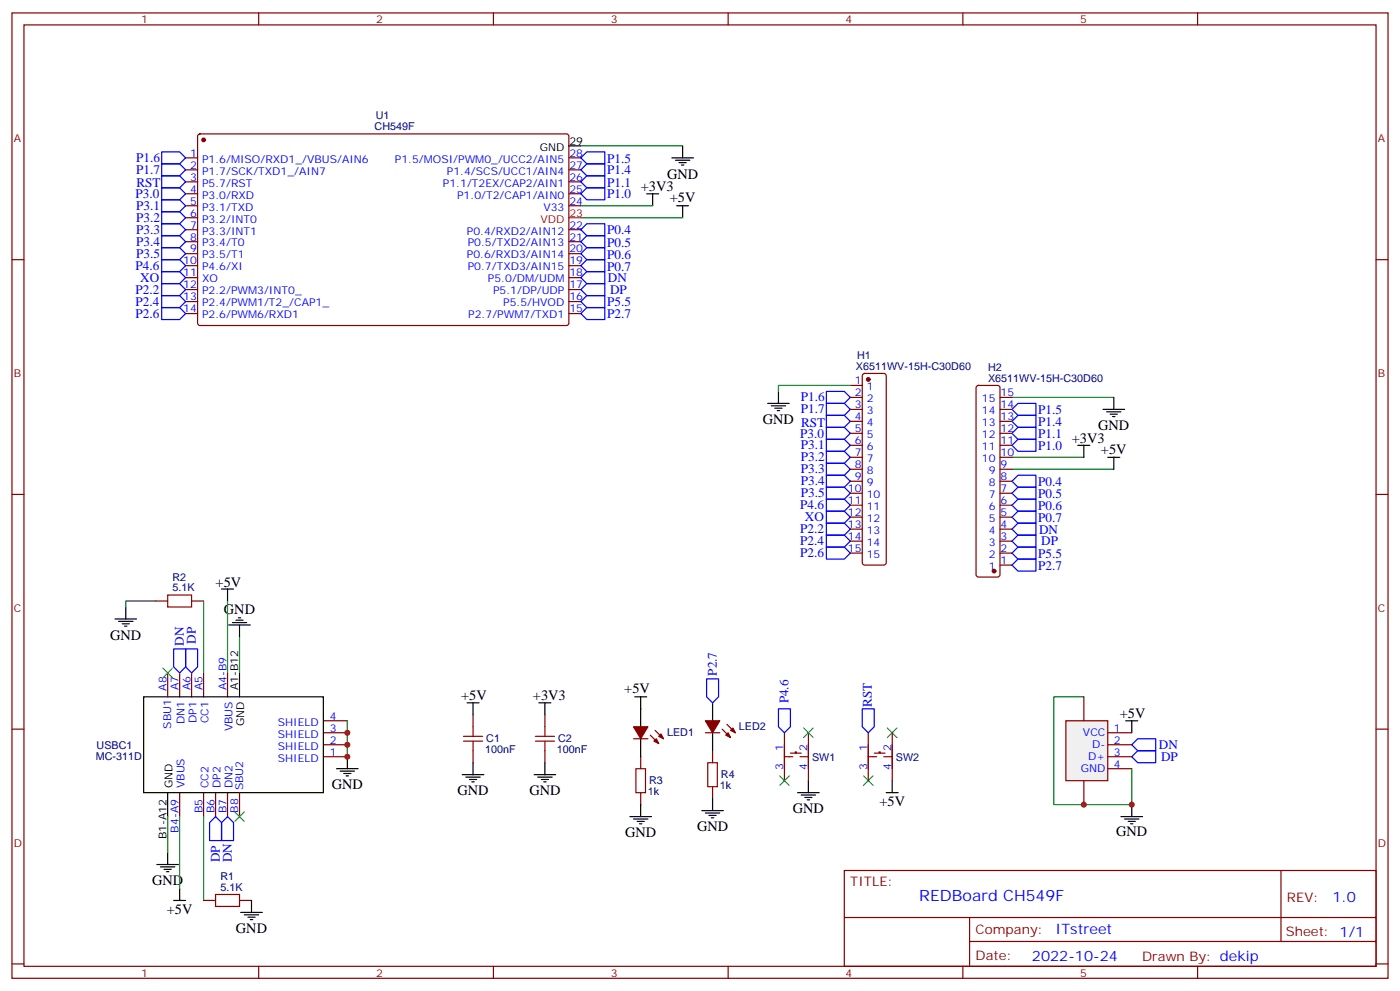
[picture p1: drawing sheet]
<svg xmlns="http://www.w3.org/2000/svg" width="412mm" height="292mm" viewBox="0 0 412 292" stroke-linecap="round" stroke-linejoin="round" font-family="sans-serif">
<g fill="none" stroke="#870000" stroke-width=".35">
<path d="M3.5 3.8h405.4v284.3h-405.4zM7.1 7.3h398.2v277.3h-398.2zM76.2 3.8v3.5M145.3 3.8v3.5M214.5 3.8v3.5M283.6 3.8v3.5M352.8 3.8v3.5M58.4 39.6l.5-.2 108.2 .1 .5 .6-.1 55.4-.6 .4-108.3-.1-.4-.6v-55.1zM54.7 46.5h3.5M54.7 50h3.5M54.7 53.6h3.5M54.7 57.1h3.5"/>
<path d="M167.6 46.5h3.5M167.6 50h3.5M167.6 53.6h3.5M167.6 57.1h3.5M3.5 76.5h3.6M54.7 60.6h3.5M54.7 64.1h3.5M54.7 67.7h3.5M54.7 71.2h3.5M54.7 74.7h3.5M54.7 78.2h3.5M167.6 60.6h3.5"/>
<path d="M167.6 67.7h3.5M167.6 71.2h3.5M167.6 74.7h3.5M167.6 78.2h3.5M405.3 76.5h3.6M54.7 81.8h3.5M54.7 85.3h3.5M54.7 88.8h3.5M54.7 92.4h3.5M167.6 81.8h3.5M167.6 85.3h3.5M167.6 88.8h3.5"/>
<path d="M167.6 92.4h3.5M3.5 145.6h3.6M405.3 145.6h3.6M45.9 177h3.5M56.4 177h3.6M49.4 198.2v7M52.9 198.2v7M56.4 198.2v7M60 198.2v7M67 198.2v7M3.5 214.8h3.6M95.2 219.4h7.1"/>
<path d="M95.2 215.8h7.1M95.2 212.3h7.1M139.3 210.5v3.6M160.5 210.5v3.6M186.6 217.6h4.3M191.6 216.5l2.4 2.5M193 215.1l2.4 2.5M207.8 215.8h4.2M212.7 214.8l2.5 2.4M214.1 213.4l2.5 2.4M231.1 215.8v14.1M238.1 215.8v14.1"/>
<path d="M255.8 215.8v14.1M262.8 215.8v14.1M405.3 214.8h3.6M52.9 233.5v7M60 233.5v7M63.5 233.5v7M67 233.5v7M70.6 233.5v7M95.2 222.9h7.1M139.3 221.1v3.5M160.5 221.1v3.5M188.7 222.9v3.5"/>
<path d="M188.7 233.5v3.5M209.9 221.1v3.5M209.9 231.7v3.5M231.1 222.9h2.4M232.8 221.8h3.2M234.2 221.8v-.3h.4v.3M235.7 222.9h2.4M255.8 222.9h2.4M257.5 221.8h3.2M258.9 221.8v-.3h.4v.3M260.3 222.9h2.5M248.7 256.4h156.6v28.2h-156.6z"/>
<path d="M377.3 256.4v20.9M60 265.2h3.5M70.6 265.2h3.5M248.7 270.2h156.5M285.6 277.3h119.6M285.6 270.2v14.2M3.5 283.9h3.6M76.2 284.6v3.5M145.3 284.6v3.5M214.5 284.6v3.5M283.6 284.6v3.5M352.8 284.6v3.5"/>
<path d="M405.3 283.9h3.6"/>
</g>
<g fill="#870000" stroke="#870000" stroke-width=".35">
<path d="M186.6 214.1h4.3l-2.2 3.5z"/>
<path d="M192.6 218.3l.7-.7 .7 1.4z"/>
<path d="M194 216.9l.7-.7 .7 1.4z"/>
<path d="M207.8 212.3h4.2l-2.1 3.5z"/>
<path d="M213.8 216.5l.7-.7 .7 1.4z"/>
<path d="M215.9 214.4l.7 1.4-1.4-.7z"/>
<circle cx="60" cy="41.2" r=".53"/>
</g>
<path d="M167.6 64.1h3.5" fill="none" stroke="#f00" stroke-width=".35"/>
<g fill="none" stroke="#000" stroke-width=".35">
<path d="M167.6 43h3.5M190.5 57.1h3.5M192.3 57.1v3.5M197.9 46.5h6.4M199 47.2h4.2M200 47.9h2.1M200.7 48.6h.7M201.1 43v3.5M199.3 60.6h3.5M201.1 60.6v3.5M37 178.8v3.5M65.3 173.5h3.5"/>
<path d="M67 173.5v3.5M33.9 182.3h6.3M34.9 183h4.3M36 183.7h2.1M36.7 184.4h.7M67.4 184.1h6.3M68.4 183.4h4.3M69.5 182.7h2.1M70.2 182h.7M70.6 184.1v3.5M70.6 198.2v7M42.3 205.2h52.9v28.3h-52.9z"/>
<path d="M137.6 207h3.5M139.3 207v3.5M158.7 207h3.6M160.5 207v3.5M187 205.2h3.5M188.7 205.2v8.9M188.7 217.6v5.3M209.9 207v5.3M209.9 215.8v5.3M331.6 212.3h3.5M333.4 212.3v3.5M49.4 233.5v7"/>
<path d="M99.1 226.4h6.4M100.2 227.1h4.2M101.2 227.8h2.2M102 228.5h.7M102.3 222.9v3.5M136.2 228.2h6.3M137.2 228.9h4.3M138.3 229.6h2.1M139 230.3h.7M139.3 224.6v3.6M157.3 228.2h6.4M158.4 228.9h4.2"/>
<path d="M159.5 229.6h2.1M160.2 230.3h.7M160.5 224.6v3.6M188.7 237v3.5M206.7 238.8h6.4M207.8 239.5h4.2M209.9 235.2v3.6M234.9 233.5h6.4M236 234.2h4.2M237.1 234.9h2.1M237.8 235.6h.7M238.1 229.9v3.6"/>
<path d="M261.1 233.5h3.5M262.8 229.9v3.6M333.4 237v3.5M46.2 254.6h6.4M47.3 255.3h4.2M48.3 256h2.1M49 256.8h.7M49.4 251.1v3.5M185.6 240.5h6.3M186.6 241.2h4.3M187.7 241.9h2.1M188.4 242.6h.7"/>
<path d="M208.8 240.2h2.2M209.5 240.9h.8M330.2 240.5h6.3M331.3 241.2h4.2M332.3 241.9h2.1M333 242.6h.7M51.2 265.2h3.5M52.9 261.7v3.5M70.9 268.7h6.4M72 269.5h4.2M73 270.2h2.1M73.7 270.9h.7"/>
<path d="M74.1 265.2v3.5"/>
</g>
<path d="M171.1 43h30M171.1 60.6h21.2M171.1 64.1h30M45.9 177h-8.9v1.8M60 177v21.2M67 177v21.2M70.6 187.6v10.6M102.3 212.3v10.6M319.3 205.2h-8.9v31.8h23v-10.6M49.4 240.5v10.6M52.9 240.5v21.2M60 240.5v24.7" fill="none" stroke="#008700" stroke-width=".35"/>
<path d="M47.6 51.8h5.3l1.8 1.8-1.8 1.7h-5.3zM171.1 81.8l1.8-1.8h5.3v3.5h-5.3zM172.9 83.5h5.3v3.6h-5.3l-1.8-1.8zM51.2 191.1h3.5v5.3l-1.8 1.8-1.7-1.8zM54.7 191.1h3.5v5.3l-1.8 1.8-1.7-1.8zM208.1 200h3.6v5.2l-1.8 1.8-1.8-1.8zM229.3 208.8h3.5v5.3l-1.7 1.7-1.8-1.7zM254 208.8h3.5v5.3l-1.7 1.7-1.8-1.7zM333.4 219.4l1.7-1.8h5.3v3.5h-5.3zM333.4 222.9l1.7-1.8h5.3v3.5h-5.3zM63.5 240.5l1.8 1.8v5.3h-3.6v-5.3zM67 240.5l1.8 1.8v5.3h-3.5v-5.3z" fill="none" stroke="#00f" stroke-width=".35"/>
<path d="M49.4 175.3h7v3.5h-7zM136.5 218.3h5.7M136.5 216.9h5.7M139.3 214.1v2.8M139.3 218.3v2.8M157.7 218.3h5.6M157.7 216.9h5.6M160.5 214.1v2.8M160.5 218.3v2.8M187.3 226.4h2.8v7.1h-2.8zM208.5 224.6h2.8v7.1h-2.8zM63.5 263.5h7.1v3.5h-7.1z" fill="none" stroke="#a10000" stroke-width=".35"/>
<path d="M48 196.8l2.8 2.8M50.8 196.8l-2.8 2.8M236.7 214.4l2.8 2.8M239.5 214.4l-2.8 2.8M261.4 214.4l2.8 2.8M264.2 214.4l-2.8 2.8M69.1 239.1l2.9 2.8M72 239.1l-2.9 2.8M229.7 228.5l2.8 2.9M232.5 228.5l-2.8 2.9M254.4 228.5l2.8 2.9M257.2 228.5l-2.8 2.9" fill="none" stroke="#3c3" stroke-width=".35"/>
<path d="M314 212.3h12.3v17.6h-12.3z" fill="#f0f0f0" stroke="#870000" stroke-width=".35"/>
<g fill="none" stroke="#870000" stroke-width=".35">
<path d="M250.5 113.5h3.5M250.5 117.1h3.5M254.2 110.2l.5-.2h5.6l.5 .2 .3 .5v55l-.3 .5-.5 .2h-5.6l-.5-.2-.2-.5v-55zM287.7 113.7l.5-.2h5.7l.5 .2 .2 .5v55.1l-.3 .5-.4 .2h-5.7l-.5-.3-.2-.4v-55.1zM294.6 117.1h3.5M250.5 120.6h3.5M250.5 124.1h3.5M250.5 127.6h3.5M250.5 131.2h3.5M250.5 134.7h3.5M250.5 138.2h3.5M294.6 120.6h3.5"/>
<path d="M294.6 124.1h3.5M294.6 127.6h3.5M294.6 131.2h3.5M294.6 134.7h3.5M294.6 138.2h3.5M250.5 141.7h3.5M250.5 145.3h3.5M250.5 148.8h3.5M250.5 152.3h3.5M250.5 155.9h3.5M250.5 159.4h3.5M294.6 141.7h3.5"/>
<path d="M294.6 145.3h3.5M294.6 148.8h3.5M294.6 152.3h3.5M294.6 155.9h3.5M294.6 159.4h3.5M250.5 162.9h3.5M294.6 162.9h3.5M294.6 166.4h3.5M319.3 205.2v7.1M326.3 215.8h7.1M326.3 219.4h7.1M319.3 229.9v7.1"/>
<path d="M326.3 222.9h7.1M326.3 226.4h7.1"/>
</g>
<g fill="none" stroke="#00f" stroke-width=".35">
<path d="M47.6 44.7h5.3l1.8 1.8-1.8 1.8h-5.3zM47.6 48.3h5.3l1.8 1.7-1.8 1.8h-5.3zM47.6 55.3h5.3l1.8 1.8-1.8 1.7h-5.3zM47.6 58.8h5.3l1.8 1.8-1.8 1.8h-5.3zM171.1 57.1l1.8-1.8h5.3v3.5h-5.3zM171.1 53.6l1.8-1.8h5.3v3.5h-5.3zM171.1 50l1.8-1.7h5.3v3.5h-5.3zM171.1 46.5l1.8-1.8h5.3v3.6h-5.3zM47.6 62.4h5.3l1.8 1.7-1.8 1.8h-5.3zM47.6 65.9h5.3l1.8 1.8-1.8 1.7h-5.3zM47.6 69.4h5.3l1.8 1.8-1.8 1.8h-5.3zM47.6 73h5.3l1.8 1.7-1.8 1.8h-5.3z"/>
<path d="M47.6 76.5h5.3l1.8 1.7-1.8 1.8h-5.3zM171.1 67.7l1.8-1.8h5.3v3.5h-5.3zM171.1 71.2l1.8-1.8h5.3v3.6h-5.3zM171.1 74.7l1.8-1.7h5.3v3.5h-5.3zM171.1 78.2l1.8-1.7h5.3v3.5h-5.3zM47.6 83.5h5.3l1.8 1.8-1.8 1.8h-5.3zM47.6 87.1h5.3l1.8 1.7-1.8 1.8h-5.3zM47.6 90.6h5.3l1.8 1.8-1.8 1.7h-5.3zM47.6 80h5.3l1.8 1.8-1.8 1.7h-5.3zM171.1 88.8l1.8-1.7h5.3v3.5h-5.3zM171.1 92.4l1.8-1.8h5.3v3.5h-5.3zM243.4 118.8h5.3l1.8 1.8-1.8 1.7h-5.3z"/>
<path d="M243.4 115.3h5.3l1.8 1.8-1.8 1.7h-5.3zM243.4 140h5.3l1.8 1.7-1.8 1.8h-5.3zM243.4 136.5h5.3l1.8 1.7-1.8 1.8h-5.3zM243.4 132.9h5.3l1.8 1.8-1.8 1.8h-5.3zM243.4 129.4h5.3l1.8 1.8-1.8 1.7h-5.3zM243.4 125.9h5.3l1.8 1.7-1.8 1.8h-5.3zM243.4 122.3h5.3l1.8 1.8-1.8 1.8h-5.3zM298.1 120.6l1.8-1.8h5.3v3.5h-5.3zM298.1 124.1l1.8-1.8h5.3v3.6h-5.3zM298.1 127.6l1.8-1.7h5.3v3.5h-5.3zM298.1 131.2l1.8-1.8h5.3v3.5h-5.3zM243.4 150.6h5.3l1.8 1.7-1.8 1.8h-5.3z"/>
<path d="M243.4 147h5.3l1.8 1.8-1.8 1.8h-5.3zM243.4 143.5h5.3l1.8 1.8-1.8 1.7h-5.3zM243.4 157.6h5.3l1.8 1.8-1.8 1.7h-5.3zM243.4 154.1h5.3l1.8 1.8-1.8 1.7h-5.3zM298.1 152.3l1.8-1.7h5.3v3.5h-5.3zM298.1 148.8l1.8-1.8h5.3v3.6h-5.3zM298.1 145.3l1.8-1.8h5.3v3.5h-5.3zM298.1 141.7l1.8-1.7h5.3v3.5h-5.3zM298.1 159.4l1.8-1.8h5.3v3.5h-5.3zM298.1 155.9l1.8-1.8h5.3v3.5h-5.3zM243.4 161.1h5.3l1.8 1.8-1.8 1.8h-5.3zM298.1 166.4l1.8-1.7h5.3v3.5h-5.3z"/>
<path d="M298.1 162.9l1.8-1.8h5.3v3.6h-5.3z"/>
</g>
<path d="M250.5 113.5h-21.2v1.8M298.1 117.1h30M298.1 138.2h30M298.1 134.7h21.2" fill="none" stroke="#008700" stroke-width=".35"/>
<g fill="none" stroke="#000" stroke-width=".35">
<path d="M226.1 118.8h6.4M227.2 119.5h4.2M229.3 115.3v3.5M328.1 117.1v3.5M228.2 120.2h2.2M229 120.9h.7M317.5 131.2h3.5M319.3 131.2v3.5M324.9 120.6h6.4M326 121.3h4.2M326.3 134.7h3.5M327 122h2.1"/>
<path d="M327.7 122.7h.7M328.1 134.7v3.5"/>
</g>
<g fill="#870000" stroke="#870000" stroke-width=".35">
<circle cx="255.8" cy="111.8" r=".53"/>
<circle cx="292.8" cy="168.2" r=".53"/>
</g>
<g fill="#c00">
<circle cx="102.3" cy="222.9" r=".88"/>
<circle cx="102.3" cy="219.4" r=".88"/>
<circle cx="102.3" cy="215.8" r=".88"/>
<circle cx="319.3" cy="237" r=".88"/>
<circle cx="333.4" cy="237" r=".88"/>
</g>
<text font-size="4.6" fill="#00f" x="270.8" y="265.4">REDBoard CH549F</text>
<g font-size="4.2">
<text x="196.5" y="52.6">GND</text>
<text x="188.7" y="56.4">+3V3</text>
<text x="197.3" y="59.5">+5V</text>
<text x="224.7" y="124.9">GND RST</text>
<text x="315.7" y="130.5">+3V3</text>
<text x="323.5" y="126.7">GND</text>
<text x="324.3" y="133.6">+5V</text>
<text x="63.5" y="172.8">+5V</text>
<text x="66" y="180.8">GND</text>
<text x="32.5" y="188.4">GND</text>
<text x="135.8" y="206.3">+5V</text>
<text x="157" y="206.3">+3V3</text>
<text x="183.9" y="204.2">+5V</text>
<text x="329.8" y="211.6">+5V</text>
<text x="97.7" y="232.5">GND</text>
<text x="134.8" y="234.3">GND</text>
<text x="155.9" y="234.3">GND</text>
<text x="233.5" y="239.6">GND</text>
<text x="259" y="237.4">+5V</text>
<text x="205.3" y="244.8">GND</text>
<text x="184.1" y="246.6">GND</text>
<text x="328.8" y="246.2">GND</text>
<text x="44.8" y="260.7">GND</text>
<text x="49.1" y="269.3">+5V</text>
<text x="69.5" y="274.8">GND</text>
</g>
<g font-size="4.2" fill="#00f">
<text x="392.5" y="265.7">1.0</text>
<text x="310.9" y="275.2">ITstreet</text>
<text x="304" y="283">2022-10-24</text>
</g>
<g font-size="3.9" fill="#00f">
<text x="40.1" y="47.7">P1.6</text>
<text x="178.9" y="47.9">P1.5</text>
<text x="40.1" y="51.2">P1.7</text>
<text x="178.9" y="51.4">P1.4</text>
<text x="39.9" y="58.3">P3.0</text>
<text x="40.2" y="55.1">RST</text>
<text x="178.9" y="58.4">P1.0</text>
<text x="178.9" y="55">P1.1</text>
<text x="40.1" y="61.8">P3.1</text>
<text x="40.1" y="65.3">P3.2</text>
<text x="40.1" y="68.8">P3.3</text>
<text x="178.9" y="69">P0.4</text>
<text x="40.1" y="72.4">P3.4</text>
<text x="40.1" y="75.9">P3.5</text>
<text x="178.9" y="72.6">P0.5</text>
<text x="178.9" y="76.2">P0.6</text>
<text x="39.9" y="79.5">P4.6</text>
<text x="41.3" y="83">XO</text>
<text x="178.9" y="79.7">P0.7</text>
<text x="179.1" y="83.1">DN</text>
<text x="39.9" y="86.6">P2.2</text>
<text x="179.7" y="86.5">DP</text>
<text x="39.9" y="90.1">P2.4</text>
<text x="39.9" y="93.6">P2.6</text>
<text x="178.9" y="90.2">P5.5</text>
<text x="178.9" y="93.7">P2.7</text>
<text x="235.9" y="118.2">P1.6</text>
<text x="235.9" y="121.7">P1.7</text>
<text x="305.9" y="122">P1.5</text>
<text x="305.9" y="125.5">P1.4</text>
<text x="235.7" y="128.9">P3.0</text>
<text x="305.9" y="129.1">P1.1</text>
<text x="235.9" y="135.9">P3.2</text>
<text x="235.9" y="132.3">P3.1</text>
<text x="305.9" y="132.5">P1.0</text>
<text x="235.9" y="142.9">P3.4</text>
<text x="235.9" y="139.4">P3.3</text>
<text x="305.9" y="143.1">P0.4</text>
<text x="235.9" y="146.4">P3.5</text>
<text x="305.9" y="146.7">P0.5</text>
<text x="235.7" y="150.1">P4.6</text>
<text x="237.1" y="153.6">XO</text>
<text x="305.9" y="153.8">P0.7</text>
<text x="305.9" y="150.3">P0.6</text>
<text x="235.7" y="160.6">P2.4</text>
<text x="235.7" y="157.1">P2.2</text>
<text x="306.1" y="157.2">DN</text>
<text x="306.7" y="160.6">DP</text>
<text x="235.7" y="164.2">P2.6</text>
<text x="305.9" y="167.8">P2.7</text>
<text x="305.9" y="164.3">P5.5</text>
<text x="54.2" y="190.2" transform="rotate(-90 54.2 190.2)">DN</text>
<text x="57.7" y="189.6" transform="rotate(-90 57.7 189.6)">DP</text>
<text x="211.2" y="199.1" transform="rotate(-90 211.2 199.1)">P2.7</text>
<text x="232.3" y="207.2" transform="rotate(-90 232.3 207.2)">P4.6</text>
<text x="256.8" y="208.2" transform="rotate(-90 256.8 208.2)">RST</text>
<text x="341.4" y="220.6">DN</text>
<text x="342" y="224.1">DP</text>
<text x="64.7" y="254" transform="rotate(-90 64.7 254)">DP</text>
<text x="68.3" y="254" transform="rotate(-90 68.3 254)">DN</text>
</g>
<g font-size="3.9" fill="#800">
<text x="250.5" y="261">TITLE:</text>
<text x="379.1" y="265.7">REV:</text>
<text x="287.4" y="275.2">Company:</text>
<text x="378.7" y="275.8">Sheet: 1/1</text>
<text x="287.4" y="282.9">Date:</text>
<text x="336.4" y="282.9">Drawn By: dekip</text>
</g>
<g font-size="3.2" fill="#800">
<text x="41.6" y="6.8">1</text>
<text x="110.8" y="6.8">2</text>
<text x="179.9" y="6.8">3</text>
<text x="249.1" y="6.8">4</text>
<text x="318.2" y="6.8">5</text>
<text x="4.1" y="41.9">A</text>
<text x="405.9" y="41.9">A</text>
<text x="4.1" y="111.1">B</text>
<text x="405.9" y="111.1">B</text>
<text x="4.1" y="180.2">C</text>
<text x="405.9" y="180.2">C</text>
<text x="4.1" y="249.3">D</text>
<text x="405.9" y="249.3">D</text>
<text x="41.6" y="287.6">1</text>
<text x="110.8" y="287.6">2</text>
<text x="179.9" y="287.6">3</text>
<text x="249.1" y="287.6">4</text>
<text x="318.2" y="287.6">5</text>
</g>
<g font-size="3.2" fill="#000080">
<text x="110.7" y="35.1">U1</text>
<text x="110.3" y="38.3">CH549F</text>
<text x="252.5" y="105.8">H1</text>
<text x="252.1" y="108.9">X6511WV-15H-C30D60</text>
<text x="291.1" y="112.5">X6511WV-15H-C30D60</text>
<text x="291.1" y="109.3">H2</text>
<text x="50.8" y="171">R2</text>
<text x="50.8" y="174.2">5.1K</text>
<text x="217.7" y="215.1">LED2</text>
<text x="28.5" y="220.5">USBC1</text>
<text x="142.9" y="221.8">100nF</text>
<text x="143.2" y="218.7">C1</text>
<text x="164" y="221.8">100nF</text>
<text x="164.4" y="218.7">C2</text>
<text x="196.5" y="216.9">LED1</text>
<text x="28.2" y="223.7">MC-311D</text>
<text x="239.2" y="224">SW1</text>
<text x="263.9" y="224">SW2</text>
<text x="191.2" y="231">R3</text>
<text x="212" y="232.5">1k</text>
<text x="212.4" y="229.3">R4</text>
<text x="190.9" y="234.2">1k</text>
<text x="64.9" y="262.4">5.1K</text>
<text x="64.9" y="259.2">R1</text>
</g>
<g font-size="3.2" fill="#00f">
<text x="56" y="46.1">1</text>
<text x="59.5" y="47.9">P1.6/MISO/RXD1_/VBUS/AIN6</text>
<text x="116.3" y="47.9">P1.5/MOSI/PWM0_/UCC2/AIN5</text>
<text x="167.7" y="46.1">28</text>
<text x="56" y="49.7">2</text>
<text x="56" y="53.2">3</text>
<text x="59.5" y="51.4">P1.7/SCK/TXD1_/AIN7</text>
<text x="131.6" y="51.4">P1.4/SCS/UCC1/AIN4</text>
<text x="167.7" y="53.2">26</text>
<text x="167.7" y="49.7">27</text>
<text x="56" y="56.7">4</text>
<text x="59.5" y="55">P5.7/RST</text>
<text x="59.5" y="58.5">P3.0/RXD</text>
<text x="130.5" y="55">P1.1/T2EX/CAP2/AIN1</text>
<text x="134.7" y="58.5">P1.0/T2/CAP1/AIN0</text>
<text x="167.7" y="56.7">25</text>
<text x="56" y="60.3">5</text>
<text x="56" y="63.8">6</text>
<text x="59.5" y="62">P3.1/TXD</text>
<text x="59.5" y="65.5">P3.2/INT0</text>
<text x="160.1" y="62">V33</text>
<text x="167.7" y="60.3">24</text>
<text x="56" y="67.3">7</text>
<text x="56" y="70.8">8</text>
<text x="59.5" y="69.1">P3.3/INT1</text>
<text x="137.5" y="69.1">P0.4/RXD2/AIN12</text>
<text x="167.7" y="70.8">21</text>
<text x="167.7" y="67.3">22</text>
<text x="54" y="77.9">10</text>
<text x="56" y="74.4">9</text>
<text x="59.5" y="72.6">P3.4/T0</text>
<text x="59.5" y="76.1">P3.5/T1</text>
<text x="137.5" y="76.1">P0.6/RXD3/AIN14</text>
<text x="137.8" y="72.6">P0.5/TXD2/AIN13</text>
<text x="167.7" y="77.9">19</text>
<text x="167.7" y="74.4">20</text>
<text x="54" y="81.4">11</text>
<text x="59.5" y="79.7">P4.6/XI</text>
<text x="59.5" y="83.2">XO</text>
<text x="137.8" y="79.7">P0.7/TXD3/AIN15</text>
<text x="143.7" y="83.2">P5.0/DM/UDM</text>
<text x="167.7" y="81.4">18</text>
<text x="54" y="84.9">12</text>
<text x="54" y="88.5">13</text>
<text x="59.5" y="86.7">P2.2/PWM3/INT0_</text>
<text x="145.2" y="86.7">P5.1/DP/UDP</text>
<text x="167.7" y="88.5">16</text>
<text x="167.7" y="84.9">17</text>
<text x="54" y="92">14</text>
<text x="59.5" y="90.2">P2.4/PWM1/T2_/CAP1_</text>
<text x="59.5" y="93.8">P2.6/PWM6/RXD1</text>
<text x="138" y="93.8">P2.7/PWM7/TXD1</text>
<text x="148.2" y="90.2">P5.5/HVOD</text>
<text x="167.7" y="92">15</text>
<text x="251.8" y="113.2">1</text>
<text x="251.8" y="116.7">2</text>
<text x="255.3" y="114.9">1</text>
<text x="255.3" y="118.5">2</text>
<text x="289.2" y="118.5">15</text>
<text x="294.7" y="116.7">15</text>
<text x="251.8" y="120.2">3</text>
<text x="251.8" y="123.8">4</text>
<text x="255.3" y="122">3</text>
<text x="255.3" y="125.5">4</text>
<text x="289.2" y="125.5">13</text>
<text x="289.2" y="122">14</text>
<text x="294.7" y="123.8">13</text>
<text x="294.7" y="120.2">14</text>
<text x="251.8" y="127.3">5</text>
<text x="251.8" y="130.8">6</text>
<text x="255.3" y="129">5</text>
<text x="289.2" y="129">12</text>
<text x="294.7" y="130.8">11</text>
<text x="294.7" y="127.3">12</text>
<text x="251.8" y="134.3">7</text>
<text x="251.8" y="137.9">8</text>
<text x="255.3" y="132.6">6</text>
<text x="255.3" y="136.1">7</text>
<text x="289.2" y="136.1">10</text>
<text x="289.2" y="132.6">11</text>
<text x="294.7" y="137.9">9</text>
<text x="294.7" y="134.3">10</text>
<text x="251.8" y="141.4">9</text>
<text x="255.3" y="139.6">8</text>
<text x="255.3" y="143.2">9</text>
<text x="291.2" y="143.2">8</text>
<text x="291.2" y="139.6">9</text>
<text x="294.7" y="141.4">8</text>
<text x="249.8" y="144.9">10</text>
<text x="249.8" y="148.4">11</text>
<text x="255.3" y="146.7">10</text>
<text x="291.2" y="146.7">7</text>
<text x="294.7" y="148.4">6</text>
<text x="294.7" y="144.9">7</text>
<text x="249.8" y="152">12</text>
<text x="249.8" y="155.5">13</text>
<text x="255.3" y="150.2">11</text>
<text x="255.3" y="153.7">12</text>
<text x="291.2" y="153.7">5</text>
<text x="291.2" y="150.2">6</text>
<text x="294.7" y="155.5">4</text>
<text x="294.7" y="152">5</text>
<text x="249.8" y="159">14</text>
<text x="255.3" y="157.3">13</text>
<text x="255.3" y="160.8">14</text>
<text x="291.2" y="160.8">3</text>
<text x="291.2" y="157.3">4</text>
<text x="294.7" y="159">3</text>
<text x="249.8" y="162.6">15</text>
<text x="255.3" y="164.3">15</text>
<text x="291.2" y="167.9">1</text>
<text x="291.2" y="164.3">2</text>
<text x="294.7" y="166.1">1</text>
<text x="294.7" y="162.6">2</text>
<text x="49" y="203.5" transform="rotate(-90 49 203.5)">A8</text>
<text x="52.6" y="203.3" transform="rotate(-90 52.6 203.3)">A7</text>
<text x="56.1" y="203.3" transform="rotate(-90 56.1 203.3)">A6</text>
<text x="59.6" y="203.3" transform="rotate(-90 59.6 203.3)">A5</text>
<text x="66.7" y="203.3" transform="rotate(-90 66.7 203.3)">A4-B9</text>
<text x="50.4" y="214.6" transform="rotate(-90 50.4 214.6)">SBU1</text>
<text x="54.3" y="213.4" transform="rotate(-90 54.3 213.4)">DN1</text>
<text x="57.9" y="212.9" transform="rotate(-90 57.9 212.9)">DP1</text>
<text x="61.4" y="213" transform="rotate(-90 61.4 213)">CC1</text>
<text x="68.4" y="215.4" transform="rotate(-90 68.4 215.4)">VBUS</text>
<text x="81.8" y="213.7">SHIELD</text>
<text x="97.2" y="215.5">3</text>
<text x="97.2" y="211.9">4</text>
<text x="328.1" y="215.5">1</text>
<text x="81.8" y="220.8">SHIELD</text>
<text x="81.8" y="217.2">SHIELD</text>
<text x="97.2" y="219">2</text>
<text x="230.7" y="221.1" transform="rotate(-90 230.7 221.1)">1</text>
<text x="237.8" y="221.1" transform="rotate(-90 237.8 221.1)">2</text>
<text x="255.4" y="221.1" transform="rotate(-90 255.4 221.1)">1</text>
<text x="262.5" y="221.1" transform="rotate(-90 262.5 221.1)">2</text>
<text x="319" y="216.9">VCC</text>
<text x="321.7" y="220.4">D-</text>
<text x="328.1" y="219">2</text>
<text x="81.8" y="224.3">SHIELD</text>
<text x="97.2" y="222.5">1</text>
<text x="230.7" y="226.7" transform="rotate(-90 230.7 226.7)">3</text>
<text x="237.8" y="226.7" transform="rotate(-90 237.8 226.7)">4</text>
<text x="255.4" y="226.7" transform="rotate(-90 255.4 226.7)">3</text>
<text x="262.5" y="226.7" transform="rotate(-90 262.5 226.7)">4</text>
<text x="318.3" y="227.5">GND</text>
<text x="320.6" y="223.9">D+</text>
<text x="328.1" y="222.5">3</text>
<text x="328.1" y="226.1">4</text>
<text x="54.3" y="232.2" transform="rotate(-90 54.3 232.2)">VBUS</text>
<text x="61.4" y="232.2" transform="rotate(-90 61.4 232.2)">CC2</text>
<text x="64.9" y="232.2" transform="rotate(-90 64.9 232.2)">DP2</text>
<text x="68.4" y="232.2" transform="rotate(-90 68.4 232.2)">DN2</text>
<text x="71.6" y="232.8" transform="rotate(-90 71.6 232.8)">SBU2</text>
<text x="59.6" y="239.6" transform="rotate(-90 59.6 239.6)">B5</text>
<text x="63.1" y="239.6" transform="rotate(-90 63.1 239.6)">B6</text>
<text x="66.7" y="239.6" transform="rotate(-90 66.7 239.6)">B7</text>
<text x="70.2" y="239.4" transform="rotate(-90 70.2 239.4)">B8</text>
<text x="52.6" y="245.2" transform="rotate(-90 52.6 245.2)">B4-A9</text>
</g>
<g font-size="3.2">
<text x="159" y="44.4">GND</text>
<text x="167.7" y="42.6">29</text>
<text x="70.2" y="203.3" transform="rotate(-90 70.2 203.3)">A1-B12</text>
<text x="72" y="213.8" transform="rotate(-90 72 213.8)">GND</text>
<text x="50.8" y="232.2" transform="rotate(-90 50.8 232.2)">GND</text>
<text x="49" y="247.2" transform="rotate(-90 49 247.2)">B1-A12</text>
</g>
<g font-size="3.2" fill="#f00">
<text x="159.2" y="65.5">VDD</text>
<text x="167.7" y="63.8">23</text>
</g>
</svg>
